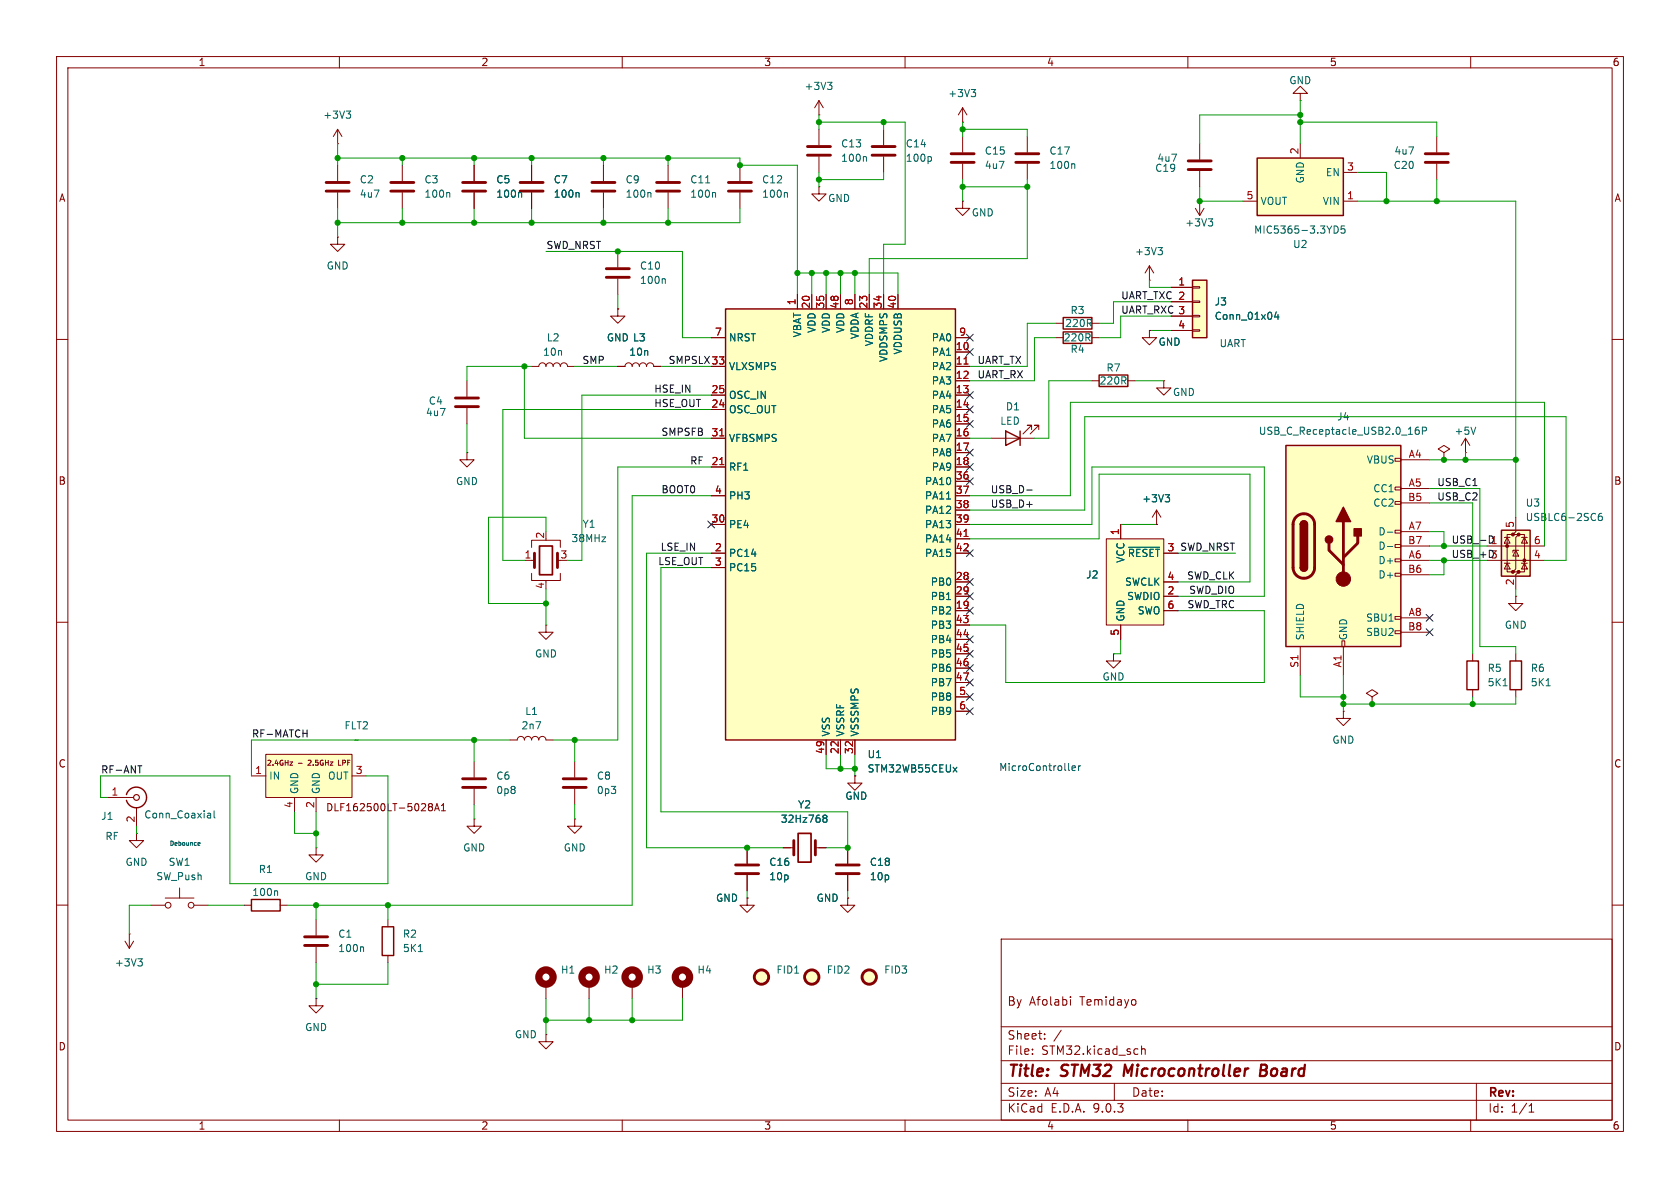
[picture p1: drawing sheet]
<svg xmlns="http://www.w3.org/2000/svg" width="297mm" height="210mm" viewBox="0 0 297 210" stroke-linecap="round" stroke-linejoin="round" font-family="sans-serif">
<g fill="none" stroke="#840000" stroke-width=".18">
<path d="M10 10h277v190h-277zM12 12h273v186h-273zM60 10v2M110 10v2M160 10v2M170.2 19.1l-.8 1.2M170.2 19.1l.7 1.2M170.2 19.1v2.5M210 10v2M260 10v2M170.2 21.6h.1M203.2 49.5h.1"/>
<path d="M203.2 47l-.8 1.3M203.2 47l.8 1.3M203.2 47v2.5M10 60h2M285 60h2M10 110h2M196.8 115.6v1.2h1.3l-1.3 1.3-1.2-1.3h1.2M196.8 115.6h.1M285 110h2M19 141h4.6M24.1 142.7v3.4M29.2 158.8h5.1"/>
<path d="M31.7 157v1.8M101.6 144.8v1.3h1.3l-1.3 1.2-1.3-1.2h1.3M101.6 144.8h.1M10 160h2M26.7 160h2.5M34.3 160h2.5M96.5 174v2.5M104.1 174v2.5M177 166h108v32h-108zM189.2 176.2v.1M189.2 176.7v1M200.7 176.8v.8"/>
<path d="M285 160h2M60 198v2M110 198v2M160 198v2M177 194.5h108M177 191.5h108M177 187.5h108M177 181.5h108M182.5 186.3v.1M182.5 185.5v.1M184.7 183.6v.1M184.7 182.8v.1"/>
<path d="M187.6 182.1l-1.3 2M197 191.5v3M201.8 184.9v1.5M201.8 185.5l.2-.1 .4 .1 .1 .9M210 198v2M260 198v2M261 191.5v6.5M270.3 196.6h.9M270.3 195.5l.4-.4v1.5"/>
<circle cx="29.7" cy="160" r=".51"/>
<circle cx="33.8" cy="160" r=".51"/>
</g>
<path d="M198.9 188.2l-.3 2M222.9 189.2h.6M223.5 189.2l.3 .1M223.6 188.2h-.6l-.3 2 1-.1M223.7 189.1l-.2 .1" fill="none" stroke="#840000" stroke-width=".4"/>
<path d="M171.7 15.8h.8l-.4 .5M172.2 16.3l.3 .2v.3l-.3 .3M204.7 43.8h.8l-.4 .4M205.3 44.2l.2 .3v.3l-.2 .2M36.8 143.8h.3l.1 .1v.7M37.2 144.5l-.4 .1M37.2 144.1h-.4M37.8 143.3v1.1l.2 .2" fill="none" stroke="#006464" stroke-width=".18"/>
<g fill="none" stroke="#840000" stroke-width="1.3">
<circle cx="96.5" cy="172.7" r="1.27"/>
<circle cx="104.1" cy="172.7" r="1.27"/>
</g>
<g fill="#ffffc2" stroke="#ffffc2" stroke-width=".18">
<circle cx="143.5" cy="172.7" r="1.27"/>
<circle cx="153.7" cy="172.7" r="1.27"/>
</g>
<g fill="none" stroke="#840000" stroke-width=".51">
<circle cx="143.5" cy="172.7" r="1.27"/>
<circle cx="153.7" cy="172.7" r="1.27"/>
</g>
<path d="M22.4 140.5a1.81 1.81 0 0 1 2.7-1 1.81 1.81 0 0 1 0 2.9 1.81 1.81 0 0 1-2.7-.9" fill="none" stroke="#840000" stroke-width=".25"/>
<circle cx="24.1" cy="141" r=".51" fill="none" stroke="#840000" stroke-width=".2"/>
<path d="M195.6 95.3h10.1v15.2h-10.1z" fill="#ffffc2"/>
<g fill="none" stroke="#840000" stroke-width=".18">
<path d="M170.2 35.6v1.2h1.2l-1.2 1.3-1.3-1.3h1.3M170.2 35.6h.1M170.2 24.1v2.8M170.2 29v2.8M181.6 24.1v2.8M181.6 29v2.8M195.6 95.3h10.1v15.2h-10.1zM198.1 92.7v2.6M204.5 92.7h.1M204.5 90.2l-.8 1.2M204.5 90.2l.7 1.2M204.5 90.2v2.5"/>
<path d="M205.7 97.8h2.6M198.1 110.5v2.5M205.7 102.9h2.6M205.7 105.4h2.6M205.7 108h2.6M149.9 158.8v1.2h1.2l-1.2 1.3-1.3-1.3h1.3M149.9 158.8h.1M55.9 162.6v2.8M55.9 167.4v2.8M68.6 162.6v1.2M68.6 168.9v1.3M96.5 182.9v1.3h1.3l-1.3 1.2-1.3-1.2h1.3"/>
<path d="M96.5 182.9h.1"/>
</g>
<path d="M189.8 28.9l.2 .2v.7M199.5 96.7h5.5M206 87.4h.8l-.5 .5M206.5 87.9l.3 .3v.3l-.3 .2M64.1 167.4l.2 .2v.6M74 168.2h.7" fill="none" stroke="#006464" stroke-width=".18"/>
<path d="M67.6 163.8h2v5.1h-2z" fill="none" stroke="#840000" stroke-width=".25"/>
<g fill="none" stroke="#840000" stroke-width=".51">
<path d="M168.1 27.2h4.1M168.1 28.7h4.1M179.6 27.2h4M179.6 28.7h4M53.8 165.6h4.1M53.8 167.1h4.1"/>
<circle cx="134.6" cy="172.7" r="1.27"/>
</g>
<circle cx="134.6" cy="172.7" r="1.27" fill="#ffffc2" stroke="#ffffc2" stroke-width=".18"/>
<path d="M47 133.4h15.2v7.6h-15.2z" fill="#ffffc2"/>
<g fill="none" stroke="#840000" stroke-width=".18">
<path d="M144.8 17.8l-.8 1.3M144.8 17.8l.7 1.3M144.8 17.8v2.5M59.7 25.4h.1M59.7 22.9v2.5M59.7 29.2v2.8M59.7 34v2.8M59.7 22.9l-.8 1.2M59.7 22.9l.8 1.2M71.1 29.2v2.8M71.1 34v2.8M83.8 29.2v2.8"/>
<path d="M83.8 34v2.8M94 29.2v2.8M94 34v2.8M106.7 29.2v2.8M106.7 34v2.8M118.1 29.2v2.8M118.1 34v2.8M130.8 29.2v2.8M130.8 34v2.8M144.8 20.3h.1M144.8 33v1.3h1.2l-1.2 1.3-1.3-1.3h1.3M144.8 33h.1"/>
<path d="M144.8 22.9v2.8M144.8 27.7v2.8M156.2 22.9v2.8M156.2 27.7v2.8M59.7 41.9v1.3h1.3l-1.3 1.3-1.3-1.3h1.3M59.7 41.9h.1M109.2 54.6v1.3h1.3l-1.3 1.3-1.3-1.3h1.3M109.2 54.6h.1M109.2 44.5v2.7M109.2 49.3v2.8M186.7 59.7h1.3M186.7 57.2h1.3"/>
<path d="M193 59.7h1.3M193 57.2h1.3M82.5 67.3v2.8M82.5 72.1v2.8M94 64.8h1.2a.64 .64 0 0 1 .7-.7 .64 .64 0 0 1 .6 .7 .64 .64 0 0 1 .7-.7 .64 .64 0 0 1 .6 .7 .64 .64 0 0 1 .6-.7 .64 .64 0 0 1 .7 .7 .64 .64 0 0 1 .6-.7 .64 .64 0 0 1 .6 .7h1.3M109.2 64.8h1.3a.64 .64 0 0 1 .6-.7 .64 .64 0 0 1 .7 .7 .64 .64 0 0 1 .6-.7 .64 .64 0 0 1 .6 .7 .64 .64 0 0 1 .7-.7 .64 .64 0 0 1 .6 .7 .64 .64 0 0 1 .6-.7 .64 .64 0 0 1 .7 .7h1.2M175.3 77.5h7.6M182.4 75.9v-.7h-.8h.8l-1.6 1.5M183.6 75.9v-.7h-.7h.7l-1.5 1.5M259.1 77.5l-.8 1.2M259.1 77.5l.7 1.2M259.1 77.5v2.5"/>
<path d="M82.5 80v1.3h1.3l-1.3 1.3-1.2-1.3h1.2M82.5 80h.1M92.7 99.1h1.8M94 96.8v-1.3h5.1v1.3M259.1 80h.1M94 101.3v1.3h5.1v-1.3M96.5 110.5v1.3h1.3l-1.3 1.2-1.3-1.2h1.3M96.5 110.5h.1M96.5 102.6v.3M260.3 115.6v1.2M268 105.4v1.3h1.2l-1.2 1.3-1.3-1.3h1.3M268 105.4h.1"/>
<path d="M268 115.6v1.2M44.4 137.2h2.6M47 133.4h15.2v7.6h-15.2zM51.3 134.7h.4l-.4 .6h.4M52.7 134.9h.7M62.2 137.2h2.6M83.8 134.6v2.8M83.8 139.4v2.8M90.2 130.8h1.2a.64 .64 0 0 1 .7-.6 .64 .64 0 0 1 .6 .6 .64 .64 0 0 1 .6-.6 .64 .64 0 0 1 .7 .6 .64 .64 0 0 1 .6-.6 .64 .64 0 0 1 .6 .6 .64 .64 0 0 1 .7-.6 .64 .64 0 0 1 .6 .6h1.3M101.6 134.6v2.8M101.6 139.4v2.8M237.5 125.7v1.3h1.3l-1.3 1.3-1.3-1.3h1.3"/>
<path d="M237.5 125.7h.1M242.6 123.2l1-.6-1-.7-1 .7 1 .6v1.3M242.6 124.5h.1M260.3 121.9v1.3M268 121.9v1.3M24.1 147.3v1.3h1.3l-1.3 1.3-1.2-1.3h1.2M24.1 147.3h.1M52.1 141v2.5M55.9 149.9v1.2h1.2l-1.2 1.3-1.3-1.3h1.3M55.9 149.9h.1M55.9 141v2.5M76 142.6l-.3-.2 .3-.3h.2l.3 .2-.3 .3"/>
<path d="M76 142.6l-.3 .2 .1 .4 .2 .1h.3l.2-.2v-.3l-.3-.2M76 142.6h.2M76.8 143.3l.4-1.2 .5 1.2M76.9 143h.6M78 143.3h.8M78 142.4l.4-.3v1.2M83.8 144.8v1.3h1.3l-1.3 1.2-1.3-1.2h1.3M83.8 144.8h.1M132.1 158.8v1.2h1.2l-1.2 1.3-1.3-1.3h1.3M132.1 158.8h.1M132.1 149.9v2.8M132.1 154.7v2.8"/>
<path d="M138.4 149.9h1.9M144.1 149.9h1.9M149.9 149.9v2.8M149.9 154.7v2.8M22.1 166.4l.8 1.2M22.9 165.1h.1M22.9 165.1v2.5M23.6 166.4l-.7 1.2M43.2 160h1.2M49.5 160h1.3M55.9 176.5v1.3h1.2l-1.2 1.3-1.3-1.3h1.3M55.9 176.5h.1"/>
<path d="M111.8 174v2.5M120.6 174v2.5"/>
</g>
<g fill="none" stroke="#006464" stroke-width=".18">
<path d="M61.2 19.6h.8l-.4 .5M146.3 14.5h.8l-.4 .5M146.8 15l.3 .3v.3l-.3 .2M61.7 20.1l.3 .3v.3l-.3 .2M79.3 34l.2 .2v.7M92 34l.2 .2v.7M102.2 34l.2 .2v.7M114.9 34l.2 .2v.7M124.8 32.3h.7M126.3 34l.2 .2v.7M139 34l.2 .2v.7M153 27.7l.2 .2v.6"/>
<path d="M164.4 27.7l.3 .2v.4l-.3 .2M117.4 49.3l.2 .1v.7M260.9 75.5l-.4 1.3M265.7 121.2h.7M273.3 121.2h.8M48.9 157.5l.2 .1v.7M145.5 144.5l.2 .1M145.5 144.2l.2-.1 .4 .1 .1 .2-.2 .2M145.7 144.6h.3M145.7 144.6l-.2 .2M146 144.6l.2 .3-.1 .3-.1 .2-.5-.2M24.4 169.5h.8l-.5 .5"/>
<path d="M24.9 170l.3 .2v.3l-.3 .3"/>
</g>
<g fill="none" stroke="#840000" stroke-width=".51">
<path d="M57.7 32.3h4M57.7 33.8h4M69.1 32.3h4.1M69.1 33.8h4.1M81.8 32.3h4.1M81.8 33.8h4.1M91.9 32.3h4.1M91.9 33.8h4.1M104.6 32.3h4.1M104.6 33.8h4.1M116.1 32.3h4M116.1 33.8h4"/>
<path d="M128.8 32.3h4M128.8 33.8h4M142.7 25.9h4.1M142.7 27.4h4.1M154.2 25.9h4M154.2 27.4h4M107.2 47.5h4.1M107.2 49h4.1M80.5 70.4h4.1M80.5 71.9h4.1M94.5 97.8v2.5M98.6 97.8v2.5"/>
<path d="M81.8 137.7h4.1M81.8 139.2h4.1M99.6 137.7h4M99.6 139.2h4M130 152.9h4.1M130 154.4h4.1M140.3 148.6v2.5M144.1 148.6v2.5M147.8 152.9h4.1M147.8 154.4h4.1"/>
</g>
<path d="M188 58.7h5v2h-5zM188 56.1h5v2.1h-5zM177.8 76.2l2.5 1.3-2.5 1.2zM180.3 76.2v2.5M259.3 116.8h2.1v5.1h-2.1zM267 116.8h2v5.1h-2zM44.4 159h5.1v2h-5.1z" fill="none" stroke="#840000" stroke-width=".25"/>
<g fill="none" stroke="#840000" stroke-width="1.3">
<circle cx="111.8" cy="172.7" r="1.27"/>
<circle cx="120.6" cy="172.7" r="1.27"/>
</g>
<path d="M95.4 96.5h2.3v5.1h-2.3zM141.1 147.3h2.3v5.1h-2.3z" fill="none" stroke="#840000" stroke-width=".3"/>
<path d="M227.3 78.7h20.3v35.6h-20.3z" fill="#ffffc2"/>
<g fill="none" stroke="#840000" stroke-width=".18">
<path d="M246.6 81h1v.5h-1zM246.6 86.1h1v.5h-1zM246.6 88.6h1v.6h-1zM246.6 93.7h1v.5h-1zM246.6 96.3h1v.5h-1zM246.6 98.8h1v.5h-1zM247.6 81.3h5.1M247.6 86.4h5.1M247.6 88.9h5.1M247.6 94h5.1M247.6 96.5h5.1M247.6 99.1h5.1"/>
<path d="M255.3 80l1-.6-1-.7-1 .7 1 .6v1.3M255.3 81.3h.1M229.9 114.3v5.1M237.2 113.3h.5v1h-.5zM237.5 114.3v5.1M246.6 101.3h1v.6h-1zM246.6 109h1v.5h-1zM246.6 111.5h1v.5h-1zM247.6 101.6h5.1M247.6 109.2h5.1M247.6 111.8h5.1"/>
</g>
<path d="M227.3 78.7h20.3v35.6h-20.3zM229.9 92.7a.64 .64 0 0 1 .6-.6 .64 .64 0 0 1 .6 .6M229.9 100.3a.64 .64 0 0 0 .6 .7 .64 .64 0 0 0 .6-.7" fill="none" stroke="#840000" stroke-width=".25"/>
<path d="M229.2 91.4a1.9 1.9 0 0 1 2-.4 1.9 1.9 0 0 1 1.2 1.7v7.6a1.91 1.91 0 0 1-1.9 1.9 1.91 1.91 0 0 1-1.9-1.9v-7.7l.2-.7zM234.9 96v1.3l2.6 2.5M237.5 92.2v10.2M240 94.7v1.3l-2.5 2.6" fill="none" stroke="#840000" stroke-width=".51"/>
<g fill="#840000" stroke="#840000" stroke-width=".25">
<path d="M229.9 92.7h1.2v7.6h-1.2z"/>
<path d="M230.1 92.3a.64 .64 0 0 1 .6-.2 .64 .64 0 0 1 .4 .6h-1.2z"/>
<path d="M229.9 100.3h1.2a.64 .64 0 0 1-.6 .7 .64 .64 0 0 1-.6-.7z"/>
<path d="M237.5 89.7l1.3 2.5h-2.6z"/>
<path d="M239.4 93.5h1.3v1.2h-1.3z"/>
<circle cx="234.9" cy="95.4" r=".63"/>
</g>
<circle cx="237.5" cy="102.4" r="1.27" fill="#840000" stroke="#840000" stroke-width=".18"/>
<path d="M250.8 75.5l-.4 .1a.86 .86 0 0 0 0 1.2l.5-.1v-.5l-.2-.2h-.3l-.2 .2M251.5 76.2l.6-.1 .1-.2-.1-.3-.6-.1v1.3M245.3 94.1h.9M245.3 96.6h.9" fill="none" stroke="#006464" stroke-width=".18"/>
<path d="M265.4 93.7h5.1v8.2h-5.1z" fill="#ffffc2"/>
<g fill="#840000" stroke="#840000" stroke-width=".18">
<circle cx="266.4" cy="96.5" r=".25"/>
<circle cx="267.5" cy="94.5" r=".25"/>
<circle cx="267.5" cy="101.1" r=".25"/>
<circle cx="268.5" cy="94.5" r=".25"/>
<circle cx="268.5" cy="101.1" r=".25"/>
<circle cx="269.5" cy="99.1" r=".25"/>
</g>
<g fill="none" stroke="#840000" stroke-width=".18">
<path d="M262.9 96.5h10.1M262.9 99.1h10.1M265.9 99.6h1.1M265.9 95h1.1M266.4 95l.6 1h-1.1zM266.4 99.6l.6 1h-1.1zM267.5 94.5h-1.1v6.6h1.1M268 91.4v2.6l-.5 .5h1l-.5 .5v5.6l-.5 .5h1l-.5 .5v2.5M268 97.3l.5 1h-1zM268.5 97.3h-1v.4M268.5 94.5h1v6.6h-1M269 99.6h1"/>
<path d="M269 95h1M269.5 95l.5 1h-1zM269.5 99.6l.5 1h-1z"/>
</g>
<path d="M265.4 93.7h5.1v8.2h-5.1z" fill="none" stroke="#840000" stroke-width=".25"/>
<path d="M283.2 90.7l-.4 .1a.86 .86 0 0 0 0 1.2l.4-.1 .1-.4-.3-.3h-.2l-.2 .3" fill="none" stroke="#006464" stroke-width=".18"/>
<path d="M128.3 54.6h40.6v76.2h-40.6z" fill="#ffffc2"/>
<path d="M128.3 54.6h40.6v76.2h-40.6z" fill="none" stroke="#840000" stroke-width=".25"/>
<g fill="none" stroke="#840000" stroke-width=".18">
<path d="M254 24.1v2.8M254 29v2.8M125.7 59.7h2.6M141 52.1v2.5M143.5 52.1v2.5M146 52.1v2.5M148.6 52.1v2.5M151.1 52.1v2.5M153.7 52.1v2.5M156.2 52.1v2.5M158.7 52.1v2.5M168.9 59.7h2.5"/>
<path d="M125.7 64.8h2.6M125.7 69.9h2.6M125.7 72.4h2.6M125.7 77.5h2.6M168.9 64.8h2.5M168.9 69.9h2.5M168.9 72.4h2.5M168.9 77.5h2.5M168.9 62.2h2.5M168.9 67.3h2.5M168.9 74.9h2.5M125.7 82.6h2.6"/>
<path d="M125.7 87.6h2.6M125.7 92.7h2.6M125.7 97.8h2.6M168.9 82.6h2.5M168.9 87.6h2.5M168.9 92.7h2.5M168.9 97.8h2.5M168.9 80h2.5M168.9 85.1h2.5M168.9 90.2h2.5M168.9 95.3h2.5M125.7 100.3h2.6"/>
<path d="M168.9 102.9h2.5M168.9 105.4h2.5M168.9 108h2.5M168.9 110.5h2.5M168.9 113h2.5M168.9 115.6h2.5M168.9 118.1h2.5M146 130.8v2.6M148.6 130.8v2.6M151.1 137.2v1.2h1.3l-1.3 1.3-1.2-1.3h1.2M151.1 137.2h.1M151.1 130.8v2.6"/>
<path d="M168.9 120.7h2.5M168.9 123.2h2.5M168.9 125.7h2.5"/>
</g>
<path d="M127.2 77.1h.8M170.4 64.4h.7M127.2 82.1h.8M170.4 94.8h.7" fill="none" stroke="#a90000" stroke-width=".18"/>
<path d="M167.3 88.2h.8M168.5 135.6l.7 .9M169.2 135.6l-.7 .9" fill="none" stroke="#006464" stroke-width=".18"/>
<path d="M252 28.7h4M252 27.2h4" fill="none" stroke="#840000" stroke-width=".51"/>
<path d="M210.8 49.5h2.6v10.2h-2.6z" fill="#ffffc2"/>
<path d="M210.8 49.5h2.6v10.2h-2.6z" fill="none" stroke="#840000" stroke-width=".25"/>
<g fill="none" stroke="#840000" stroke-width=".18">
<path d="M229.9 16.5h1.2l-1.2-1.3-1.3 1.3h1.3v1.3M229.9 17.8h.1M211.3 36.8l.8 1.3M212.1 35.6h.1M212.1 35.6v2.5M212.9 36.8l-.8 1.3M207 50.8h3.8M207 53.3h3.8M207 55.9h3.8M207 58.4h3.8M210.8 50.7h1.3v.2h-1.3zM210.8 53.2h1.3v.3h-1.3z"/>
<path d="M210.8 55.8h1.3v.2h-1.3zM210.8 58.3h1.3v.2h-1.3z"/>
</g>
<path d="M213.6 38.7h.8l-.4 .5M214.1 39.2l.3 .2v.3l-.3 .2M225.6 55.1l-.3 .9h.8M225.9 55.6v.9" fill="none" stroke="#006464" stroke-width=".18"/>
<path d="M222.2 27.9h15.3v10.2h-15.3z" fill="#ffffc2"/>
<path d="M222.2 27.9h15.3v10.2h-15.3zM194.3 66.3h5.1v2h-5.1z" fill="none" stroke="#840000" stroke-width=".25"/>
<g fill="none" stroke="#840000" stroke-width=".18">
<path d="M83.8 29.2v2.8M83.8 34v2.8M94 29.2v2.8M94 34v2.8M212.1 25.4v2.8M212.1 30.2v2.8M219.7 35.6h2.5M229.9 25.4v2.5M237.5 35.6h2.5M237.5 30.5h2.5M109.2 54.6h.1M125.7 59.7h2.6"/>
<path d="M141 52.1v2.5M143.5 52.1v2.5M146 52.1v2.5M148.6 52.1v2.5M151.1 52.1v2.5M153.7 52.1v2.5M156.2 52.1v2.5M158.7 52.1v2.5M168.9 59.7h2.5M203.2 58.4v1.3h1.3l-1.3 1.3-1.3-1.3h1.3M203.2 58.4h.1M207 50.8h3.8"/>
<path d="M207 53.3h3.8M207 55.9h3.8M207 58.4h3.8M109.2 64.8h1.3M115.6 64.8h1.2M125.7 64.8h2.6M125.7 69.9h2.6M125.7 72.4h2.6M125.7 77.5h2.6M168.9 67.3h2.5M168.9 64.8h2.5M168.9 69.9h2.5"/>
<path d="M168.9 72.4h2.5M168.9 77.5h2.5M168.9 62.2h2.5M168.9 74.9h2.5M193 67.3h1.3M199.4 67.3h1.3M205.7 67.3v1.3h1.3l-1.3 1.3-1.2-1.3h1.2M205.7 67.3h.1M125.7 82.6h2.6M125.7 87.6h2.6M125.7 92.7h2.6M125.7 97.8h2.6"/>
<path d="M168.9 82.6h2.5M168.9 87.6h2.5M168.9 92.7h2.5M168.9 97.8h2.5M168.9 80h2.5M168.9 85.1h2.5M168.9 90.2h2.5M168.9 95.3h2.5M198.1 92.7v2.6M204.5 92.7h.1M205.7 97.8h2.6M125.7 100.3h2.6"/>
<path d="M168.9 102.9h2.5M168.9 105.4h2.5M168.9 108h2.5M168.9 110.5h2.5M168.9 113h2.5M168.9 115.6h2.5M168.9 118.1h2.5M198.1 110.5v2.5M205.7 102.9h2.6M205.7 105.4h2.6M205.7 108h2.6M146 130.8v2.6"/>
<path d="M148.6 130.8v2.6M151.1 137.2h.1M151.1 130.8v2.6M168.9 120.7h2.5M168.9 123.2h2.5M168.9 125.7h2.5M132.1 158.8h.1M132.1 149.9v2.8M132.1 154.7v2.8M138.4 149.9h1.3M144.8 149.9h1.2M149.9 158.8h.1"/>
<path d="M149.9 149.9v2.8M149.9 154.7v2.8"/>
</g>
<g fill="none" stroke="#006464" stroke-width=".18">
<path d="M92 34l.2 .2v.7M102.2 34l.2 .2v.7M235.9 39.9a.64 .64 0 0 1 .7 .7 .64 .64 0 0 1-.7 .6zM237.7 39.9h-.6v.7l.1-.2 .5 .1 .1 .2-.1 .4-.1 .1-.5-.1M225.6 55.1l-.3 .9h.8M225.9 55.6v.9M167.3 88.2h.8M199.5 96.7h5.5M206 87.4h.8l-.5 .5M206.5 87.9l.3 .3v.3l-.3 .2M168.5 135.6l.7 .9M169.2 135.6l-.7 .9"/>
<path d="M145.5 144.5l.2 .1M145.5 144.2l.2-.1 .4 .1 .1 .2-.2 .2M145.7 144.6h.3M145.7 144.6l-.2 .2M146 144.6l.2 .3-.1 .3-.1 .2-.5-.2"/>
</g>
<path d="M210.1 30h4M210.1 28.4h4" fill="none" stroke="#840000" stroke-width=".51"/>
<path d="M181.5 86.6h1M24.4 135.4h.7M53.6 129.6h.7M54.3 129v1.3" fill="none" stroke="#0f0f0f" stroke-width=".18"/>
<g fill="none" stroke="#009600" stroke-width=".18">
<path d="M229.9 17.8v7.6M59.7 27.9h71.1v1.3h10.2v22.9M59.7 25.4v3.8M59.7 36.8v5.1M71.1 27.9v1.3M71.1 36.8v2.6M83.8 27.9v1.3M83.8 36.8v2.6M94 27.9v1.3M94 36.8v2.6M106.7 27.9v1.3M106.7 36.8v2.6"/>
<path d="M118.1 27.9v1.3M118.1 36.8v2.6M130.8 36.8v2.6h-71.1M144.8 21.6h15.2v21.6h-3.8v8.9M144.8 20.3v2.6M144.8 30.5v2.5M156.2 21.6v1.3M156.2 30.5v1.3h-11.4M170.2 21.6v2.5M170.2 31.8v3.8M170.2 33h11.4M170.2 22.9h11.4v1.2"/>
<path d="M181.6 31.8v13.9h-27.9v6.4M212.1 33v2.6h7.6M229.9 21.6h24.1v2.5M229.9 20.3h-17.8v5.1M240 35.6h28v55.8M240 30.5h5.1v5.1M254 31.8v3.8M96.5 44.5h24.1v15.2h5.1M109.2 52.1v2.5M141 48.3h17.7v3.8M143.5 48.3v3.8M146 48.3v3.8"/>
<path d="M148.6 48.3v3.8M151.1 48.3v3.8M186.7 57.2h-5.1v7.6h-10.2M186.7 59.7h-3.8v7.6h-11.5M203.2 49.5v1.3h3.8M203.2 58.4h3.8M207 55.9h-8.9v3.8h-3.8M207 53.3h-10.2v3.9h-2.5M82.5 74.9v5.1M92.7 64.8v12.7h33M94 64.8h-11.5v2.5M101.6 64.8h7.6"/>
<path d="M116.8 64.8h8.9M125.7 72.4h-36.8v26.7h3.8M125.7 69.9h-22.8v29.2h-2.6M171.4 77.5h3.9M193 67.3h-7.6v10.2h-2.5M200.7 67.3h5M96.5 94v-2.6h-10.1v15.3h10.1M125.7 87.6h-13.9v72.4h-61M125.7 97.8h-11.4v52.1h24.1M125.7 82.6h-16.5v48.2h-11.4M171.4 87.6h17.8v-16.5h83.8v25.4M171.4 92.7h21.6v-10.1h30.5v22.8h-15.2"/>
<path d="M171.4 90.2h20.4v-16.5h85.1v25.4h-3.9M171.4 95.3h22.9v-11.5h26.7v19.1h-12.7M198.1 92.7h6.4M208.3 97.8h10.1M252.7 88.9h7.6v26.7M252.7 81.3h15.3M252.7 94h2.6v2.5M252.7 96.5h10.2M252.7 86.4h8.9v27.9h6.4v1.3M252.7 99.1h10.2M255.3 99.1v2.5h-2.6M259.1 80v1.3"/>
<path d="M96.5 104.1v6.4M125.7 100.3h-8.9v43.2h33.1v6.4h-3.9M198.1 113v2.6h-1.3M208.3 108h15.2v12.7h-45.7v-10.2h-6.4M229.9 119.4v3.8h7.6M237.5 119.4v6.3M268 104.1v1.3M64.8 137.2h3.8v19h-28v-19h-22.8v3.8h1.2M83.8 130.8v3.8M90.2 130.8h-45.8v6.4M101.6 130.8v3.8M146 133.4v2.5h5.1"/>
<path d="M148.6 133.4v2.5M151.1 133.4v3.8M260.3 123.2v1.3M268 123.2v1.3h-30.5M24.1 146.1v1.2M52.1 143.5v3.8h3.8M55.9 143.5v6.4M83.8 142.2v2.6M101.6 142.2v2.6M132.1 157.5v1.3M149.9 157.5v1.3M26.7 160h-3.8v5.1"/>
<path d="M36.8 160h6.4M55.9 160v2.6M55.9 170.2v6.3M68.6 170.2v3.8h-12.7M68.6 160v2.6M96.5 176.5v6.4M104.1 176.5v3.8M111.8 176.5v3.8M120.6 176.5v3.8h-24.1"/>
</g>
<g fill="none" stroke="#000084" stroke-width=".18">
<path d="M170.8 59.1l1.3 1.2M172.1 59.1l-1.3 1.2M170.8 61.6l1.3 1.2M170.8 79.4l1.3 1.2M170.8 74.3l1.3 1.2M170.8 71.8l1.3 1.2M170.8 69.2l1.3 1.3M172.1 61.6l-1.3 1.2M172.1 79.4l-1.3 1.2M172.1 74.3l-1.3 1.2M172.1 71.8l-1.3 1.2M172.1 69.2l-1.3 1.3"/>
<path d="M125.1 92.1l1.2 1.2M126.3 92.1l-1.2 1.2M170.8 81.9l1.3 1.3M170.8 84.5l1.3 1.2M170.8 97.2l1.3 1.2M172.1 81.9l-1.3 1.3M172.1 84.5l-1.3 1.2M172.1 97.2l-1.3 1.2M170.8 115l1.3 1.2M170.8 117.5l1.3 1.2M170.8 112.4l1.3 1.2M170.8 104.8l1.3 1.2"/>
<path d="M170.8 107.3l1.3 1.3M170.8 102.3l1.3 1.2M172.1 115l-1.3 1.2M172.1 117.5l-1.3 1.2M172.1 112.4l-1.3 1.2M172.1 104.8l-1.3 1.2M172.1 107.3l-1.3 1.3M172.1 102.3l-1.3 1.2M252.1 108.6l1.2 1.2M252.1 111.2l1.2 1.2M253.3 108.6l-1.2 1.2M253.3 111.2l-1.2 1.2"/>
<path d="M170.8 122.6l1.3 1.2M170.8 120l1.3 1.3M170.8 125.1l1.3 1.2M172.1 122.6l-1.3 1.2M172.1 120l-1.3 1.3M172.1 125.1l-1.3 1.2"/>
</g>
<path d="M189.5 135.8l.6-.1v-.3h-.4l-.2 .2 .1 .6h.5M190.7 135.4v.8M191 135.4l-.3 .2M35 149.4h.3M35 149l.3-.1 .1 .2-.4 .1" fill="none" stroke="#0000c2" stroke-width=".18"/>
<path d="M127.2 77.1h.8M170.4 64.4h.7M127.2 82.1h.8M170.4 94.8h.7" fill="none" stroke="#a90000" stroke-width=".18"/>
<g fill="#009600" stroke="#009600" stroke-width=".18">
<circle cx="55.9" cy="160" r=".46"/>
<circle cx="55.9" cy="147.3" r=".46"/>
<circle cx="71.1" cy="27.9" r=".46"/>
<circle cx="83.8" cy="27.9" r=".46"/>
<circle cx="94" cy="27.9" r=".46"/>
<circle cx="59.7" cy="39.4" r=".46"/>
<circle cx="71.1" cy="39.4" r=".46"/>
<circle cx="59.7" cy="27.9" r=".46"/>
<circle cx="92.7" cy="64.8" r=".46"/>
<circle cx="111.8" cy="180.3" r=".46"/>
<circle cx="132.1" cy="149.9" r=".46"/>
<circle cx="149.9" cy="149.9" r=".46"/>
<circle cx="96.5" cy="106.7" r=".46"/>
<circle cx="104.1" cy="180.3" r=".46"/>
<circle cx="96.5" cy="180.3" r=".46"/>
<circle cx="83.8" cy="130.8" r=".46"/>
<circle cx="101.6" cy="130.8" r=".46"/>
<circle cx="55.9" cy="174" r=".46"/>
<circle cx="68.6" cy="160" r=".46"/>
<circle cx="94" cy="39.4" r=".46"/>
<circle cx="83.8" cy="39.4" r=".46"/>
<circle cx="109.2" cy="44.5" r=".46"/>
<circle cx="106.7" cy="39.4" r=".46"/>
<circle cx="106.7" cy="27.9" r=".46"/>
<circle cx="118.1" cy="27.9" r=".46"/>
<circle cx="118.1" cy="39.4" r=".46"/>
<circle cx="170.2" cy="33" r=".46"/>
<circle cx="130.8" cy="29.2" r=".46"/>
<circle cx="148.6" cy="48.3" r=".46"/>
<circle cx="146" cy="48.3" r=".46"/>
<circle cx="144.8" cy="31.8" r=".46"/>
<circle cx="141" cy="48.3" r=".46"/>
<circle cx="143.5" cy="48.3" r=".46"/>
<circle cx="156.2" cy="21.6" r=".46"/>
<circle cx="170.2" cy="22.9" r=".46"/>
<circle cx="144.8" cy="21.6" r=".46"/>
<circle cx="260.3" cy="124.5" r=".46"/>
<circle cx="259.1" cy="81.3" r=".46"/>
<circle cx="255.3" cy="99.1" r=".46"/>
<circle cx="255.3" cy="96.5" r=".46"/>
<circle cx="268" cy="81.3" r=".46"/>
<circle cx="151.1" cy="135.9" r=".46"/>
<circle cx="148.6" cy="135.9" r=".46"/>
<circle cx="212.1" cy="35.6" r=".46"/>
<circle cx="245.1" cy="35.6" r=".46"/>
<circle cx="254" cy="35.6" r=".46"/>
<circle cx="229.9" cy="20.3" r=".46"/>
<circle cx="229.9" cy="21.6" r=".46"/>
<circle cx="237.5" cy="123.2" r=".46"/>
<circle cx="242.6" cy="124.5" r=".46"/>
<circle cx="237.5" cy="124.5" r=".46"/>
<circle cx="255.3" cy="81.3" r=".46"/>
<circle cx="181.6" cy="33" r=".46"/>
<circle cx="151.1" cy="48.3" r=".46"/>
</g>
<g font-size="2.8" fill="#840000">
<text x="178" y="190.9">Title:</text>
<text x="187.7" y="190.9">STM32</text>
<text x="199.5" y="190.9">Microcontroller</text>
<text x="224.4" y="190.9">Board</text>
</g>
<g font-size="2.1" fill="#840000">
<text x="178" y="178">By</text>
<text x="181.9" y="178">Afolabi</text>
<text x="191" y="178">Temidayo</text>
<text x="178" y="184">Sheet:</text>
<text x="178" y="186.7">File:</text>
<text x="184.1" y="186.7">STM32.kicad_sch</text>
<text x="178" y="196.9">KiCad</text>
<text x="178" y="194.1">Size:</text>
<text x="184.7" y="194.1">A4</text>
<text x="185.7" y="196.9">E.D.A.</text>
<text x="193.3" y="196.9">9.0.3</text>
<text x="200" y="194.1">Date:</text>
<text x="263" y="194.3">Rev:</text>
<text x="263" y="196.9">Id:</text>
<text x="267.1" y="196.9">1/1</text>
</g>
<g font-size="1.8" fill="#840000">
<text x="35" y="11.9">1</text>
<text x="85" y="11.9">2</text>
<text x="135" y="11.9">3</text>
<text x="185" y="11.9">4</text>
<text x="235" y="11.9">5</text>
<text x="285" y="11.9">6</text>
<text x="10.3" y="35.9">A</text>
<text x="285.3" y="35.9">A</text>
<text x="10.3" y="85.9">B</text>
<text x="285.3" y="85.9">B</text>
<text x="10.3" y="135.9">C</text>
<text x="285.3" y="135.9">C</text>
<text x="57" y="143.6">DLF162500LT-5028A1</text>
<text x="10.3" y="185.9">D</text>
<text x="285.3" y="185.9">D</text>
<text x="35" y="199.9">1</text>
<text x="85" y="199.9">2</text>
<text x="135" y="199.9">3</text>
<text x="185" y="199.9">4</text>
<text x="235" y="199.9">5</text>
<text x="285" y="199.9">6</text>
</g>
<g font-size="1.8" fill="#006464">
<text x="142.1" y="16.1">+3V3</text>
<text x="167.5" y="17.4">+3V3</text>
<text x="227.8" y="15.1">GND</text>
<text x="57" y="21.2">+3V3</text>
<text x="148.6" y="28.8">100n</text>
<text x="148.6" y="26.3">C13</text>
<text x="160" y="28.8">100p</text>
<text x="160" y="26.3">C14</text>
<text x="174" y="27.5">C15</text>
<text x="185.4" y="27.5">C17</text>
<text x="204.5" y="28.8">4u7</text>
<text x="246.4" y="27.5">4u7</text>
<text x="63.5" y="32.6">C2</text>
<text x="63.5" y="35.2">4u7</text>
<text x="74.9" y="32.6">C3</text>
<text x="74.9" y="35.2">100n</text>
<text x="87.6" y="32.6">C5</text>
<text x="87.6" y="35.2">100n</text>
<text x="97.8" y="32.6">C7</text>
<text x="97.8" y="35.2">100n</text>
<text x="110.5" y="32.6">C9</text>
<text x="110.5" y="35.2">100n</text>
<text x="121.9" y="35.2">100n</text>
<text x="121.9" y="32.6">C11</text>
<text x="134.6" y="35.2">100n</text>
<text x="134.6" y="32.6">C12</text>
<text x="146.3" y="35.9">GND</text>
<text x="174" y="30.1">4u7</text>
<text x="185.4" y="30.1">100n</text>
<text x="204.1" y="30.6">C19</text>
<text x="230.7" y="32.5" transform="rotate(-90 230.7 32.5)">GND</text>
<text x="234.3" y="31.3">EN</text>
<text x="246.3" y="30.1">C20</text>
<text x="171.7" y="38.5">GND</text>
<text x="209.4" y="40.2">+3V3</text>
<text x="221.6" y="41.5">MIC5365-3.3YD5</text>
<text x="222.8" y="36.4">VOUT</text>
<text x="233.8" y="36.4">VIN</text>
<text x="57.7" y="47.9">GND</text>
<text x="113" y="47.9">C10</text>
<text x="200.6" y="45.3">+3V3</text>
<text x="228.5" y="44">U2</text>
<text x="113" y="50.4">100n</text>
<text x="141.8" y="59.7" transform="rotate(-90 141.8 59.7)">VBAT</text>
<text x="144.4" y="58.9" transform="rotate(-90 144.4 58.9)">VDD</text>
<text x="146.9" y="58.9" transform="rotate(-90 146.9 58.9)">VDD</text>
<text x="149.5" y="58.9" transform="rotate(-90 149.5 58.9)">VDD</text>
<text x="188.2" y="58">220R</text>
<text x="189.2" y="55.7">R3</text>
<text x="214.6" y="54.2">J3</text>
<text x="214.6" y="56.7">Conn_01x04</text>
<text x="95.9" y="63.1">10n</text>
<text x="96.6" y="60.6">L2</text>
<text x="107.2" y="60.6">GND L3</text>
<text x="111.1" y="63.1">10n</text>
<text x="128.8" y="60.6">NRST</text>
<text x="128.8" y="65.6">VLXSMPS</text>
<text x="152" y="60" transform="rotate(-90 152 60)">VDDA</text>
<text x="154.5" y="61.3" transform="rotate(-90 154.5 61.3)">VDDRF</text>
<text x="157.1" y="64.1" transform="rotate(-90 157.1 64.1)">VDDSMPS</text>
<text x="159.6" y="62.8" transform="rotate(-90 159.6 62.8)">VDDUSB</text>
<text x="164.6" y="60.6">PA0</text>
<text x="164.6" y="63.1">PA1</text>
<text x="164.6" y="65.6">PA2</text>
<text x="187.9" y="60.6">220R</text>
<text x="189.2" y="62.6">R4</text>
<text x="195.5" y="65.9">R7</text>
<text x="204.7" y="61.3">GND</text>
<text x="75.7" y="71.7">C4</text>
<text x="128.8" y="70.7">OSC_IN</text>
<text x="164.6" y="68.2">PA3</text>
<text x="164.6" y="70.7">PA4</text>
<text x="194.3" y="68.2">220R</text>
<text x="207.3" y="70.2">GND</text>
<text x="75.2" y="73.8">4u7</text>
<text x="128.8" y="73.3">OSC_OUT</text>
<text x="164.6" y="73.3">PA5</text>
<text x="164.6" y="75.8">PA6</text>
<text x="176.7" y="75.3">LED</text>
<text x="177.7" y="72.7">D1</text>
<text x="222.5" y="77.1">USB_C_Receptacle_USB2.0_16P</text>
<text x="236.3" y="74.5">J4</text>
<text x="257" y="77.1">+5V</text>
<text x="128.8" y="78.3">VFBSMPS</text>
<text x="128.8" y="83.4">RF1</text>
<text x="164.6" y="78.3">PA7</text>
<text x="164.6" y="80.9">PA8</text>
<text x="164.6" y="83.4">PA9</text>
<text x="241.5" y="82.1">VBUS</text>
<text x="80.5" y="86">GND</text>
<text x="128.8" y="88.5">PH3</text>
<text x="163.4" y="86">PA10</text>
<text x="163.4" y="88.5">PA11</text>
<text x="201.8" y="89">+3V3</text>
<text x="242.7" y="87.2">CC1</text>
<text x="242.7" y="89.8">CC2</text>
<text x="269.6" y="89.8">U3</text>
<text x="102.9" y="93.5">Y1</text>
<text x="128.8" y="93.6">PE4</text>
<text x="163.4" y="91">PA12</text>
<text x="163.4" y="93.6">PA13</text>
<text x="243.6" y="94.8">D-</text>
<text x="269.6" y="92.3">USBLC6-2SC6</text>
<text x="100.9" y="96">38MHz</text>
<text x="128.8" y="98.7">PC14</text>
<text x="128.8" y="101.2">PC15</text>
<text x="163.4" y="96.1">PA14</text>
<text x="163.4" y="98.7">PA15</text>
<text x="199" y="99.6" transform="rotate(-90 199 99.6)">VCC</text>
<text x="199.3" y="98.7">~{RESET}</text>
<text x="243.6" y="97.4">D-</text>
<text x="243.6" y="99.9">D+</text>
<text x="164.4" y="103.7">PB0</text>
<text x="164.4" y="106.3">PB1</text>
<text x="191.9" y="102.5">J2</text>
<text x="198.8" y="103.7">SWCLK</text>
<text x="199.2" y="106.3">SWDIO</text>
<text x="243.6" y="102.5">D+</text>
<text x="164.4" y="108.8">PB2</text>
<text x="164.4" y="111.4">PB3</text>
<text x="164.4" y="113.9">PB4</text>
<text x="199" y="110" transform="rotate(-90 199 110)">GND</text>
<text x="201" y="108.8">SWO</text>
<text x="230.7" y="113.3" transform="rotate(-90 230.7 113.3)">SHIELD</text>
<text x="238.4" y="113.3" transform="rotate(-90 238.4 113.3)">GND</text>
<text x="241.4" y="110.1">SBU1</text>
<text x="241.4" y="112.6">SBU2</text>
<text x="265.9" y="111.4">GND</text>
<text x="94.5" y="116.4">GND</text>
<text x="164.4" y="116.4">PB5</text>
<text x="164.4" y="119">PB6</text>
<text x="262.9" y="119">R5</text>
<text x="270.5" y="119">R6</text>
<text x="164.4" y="121.5">PB7</text>
<text x="164.4" y="124.1">PB8</text>
<text x="194.8" y="120.5">GND</text>
<text x="262.9" y="121.5">5K1</text>
<text x="270.5" y="121.5">5K1</text>
<text x="60.8" y="129.1">FLT2</text>
<text x="62.5" y="131.7">~</text>
<text x="92.1" y="129.1">2n7</text>
<text x="92.8" y="126.6">L1</text>
<text x="146.9" y="130.3" transform="rotate(-90 146.9 130.3)">VSS</text>
<text x="149.5" y="130.3" transform="rotate(-90 149.5 130.3)">VSSRF</text>
<text x="152" y="130.3" transform="rotate(-90 152 130.3)">VSSSMPS</text>
<text x="164.4" y="126.6">PB9</text>
<text x="235.5" y="131.7">GND</text>
<text x="153.3" y="136.8">STM32WB55CEUx</text>
<text x="153.3" y="134.2">U1</text>
<text x="47.5" y="138">IN</text>
<text x="52.9" y="140.5" transform="rotate(-90 52.9 140.5)">GND</text>
<text x="56.7" y="140.5" transform="rotate(-90 56.7 140.5)">GND</text>
<text x="57.9" y="138">OUT</text>
<text x="87.6" y="138">C6</text>
<text x="87.6" y="140.6">0p8</text>
<text x="105.4" y="138">C8</text>
<text x="105.4" y="140.6">0p3</text>
<text x="141" y="143.1">Y2</text>
<text x="149.3" y="141.6">GND</text>
<text x="17.8" y="145.1">J1</text>
<text x="25.4" y="144.9">Conn_Coaxial</text>
<text x="137.9" y="145.6">32Hz768</text>
<text x="22.1" y="153.3">GND</text>
<text x="27.5" y="155.8">SW_Push</text>
<text x="29.7" y="153.3">SW1</text>
<text x="45.6" y="154.5">R1</text>
<text x="53.8" y="155.8">GND</text>
<text x="81.8" y="150.7">GND</text>
<text x="99.6" y="150.7">GND</text>
<text x="135.9" y="153.3">C16</text>
<text x="135.9" y="155.8">10p</text>
<text x="153.7" y="153.3">C18</text>
<text x="153.7" y="155.8">10p</text>
<text x="44.5" y="158.6">100n</text>
<text x="126.5" y="159.6">GND</text>
<text x="144.3" y="159.6">GND</text>
<text x="59.7" y="166">C1</text>
<text x="71.1" y="166">R2</text>
<text x="20.2" y="171">+3V3</text>
<text x="59.7" y="168.5">100n</text>
<text x="71.1" y="168.5">5K1</text>
<text x="99.1" y="172.3">H1</text>
<text x="106.7" y="172.3">H2</text>
<text x="114.3" y="172.3">H3</text>
<text x="123.2" y="172.3">H4</text>
<text x="137.2" y="172.3">FID1</text>
<text x="146.1" y="172.3">FID2</text>
<text x="156.2" y="172.3">FID3</text>
<text x="53.8" y="182.5">GND</text>
<text x="90.9" y="183.7">GND</text>
</g>
<g font-size="1.8" fill="#a90000">
<text x="229.6" y="27.4" transform="rotate(-90 229.6 27.4)">2</text>
<text x="220.3" y="35.3">5</text>
<text x="238.1" y="35.3">1</text>
<text x="238.1" y="30.2">3</text>
<text x="208.2" y="50.5">1</text>
<text x="208.2" y="53.1">2</text>
<text x="126.3" y="59.4">7</text>
<text x="140.7" y="54" transform="rotate(-90 140.7 54)">1</text>
<text x="143.3" y="54.7" transform="rotate(-90 143.3 54.7)">20</text>
<text x="145.8" y="54.7" transform="rotate(-90 145.8 54.7)">35</text>
<text x="148.3" y="54.7" transform="rotate(-90 148.3 54.7)">48</text>
<text x="150.9" y="54" transform="rotate(-90 150.9 54)">8</text>
<text x="153.4" y="54.7" transform="rotate(-90 153.4 54.7)">23</text>
<text x="156" y="54.7" transform="rotate(-90 156 54.7)">34</text>
<text x="158.5" y="54.7" transform="rotate(-90 158.5 54.7)">40</text>
<text x="169.5" y="59.4">9</text>
<text x="208.2" y="58.2">4</text>
<text x="208.2" y="55.6">3</text>
<text x="125.7" y="64.5">33</text>
<text x="168.9" y="62">10</text>
<text x="168.9" y="64.5">11</text>
<text x="125.7" y="69.6">25</text>
<text x="168.9" y="67.1">12</text>
<text x="168.9" y="69.6">13</text>
<text x="125.7" y="72.1">24</text>
<text x="125.7" y="77.2">31</text>
<text x="168.9" y="72.1">14</text>
<text x="168.9" y="74.7">15</text>
<text x="168.9" y="77.2">16</text>
<text x="125.7" y="82.3">21</text>
<text x="168.9" y="79.8">17</text>
<text x="168.9" y="82.3">18</text>
<text x="248.9" y="81">A4</text>
<text x="126.3" y="87.4">4</text>
<text x="168.9" y="84.8">36</text>
<text x="168.9" y="87.4">37</text>
<text x="168.9" y="89.9">38</text>
<text x="248.8" y="88.6">B5</text>
<text x="248.9" y="86.1">A5</text>
<text x="96.3" y="95.3" transform="rotate(-90 96.3 95.3)">2</text>
<text x="125.7" y="92.5">30</text>
<text x="168.9" y="92.5">39</text>
<text x="168.9" y="95">41</text>
<text x="197.9" y="94.7" transform="rotate(-90 197.9 94.7)">1</text>
<text x="248.9" y="93.7">A7</text>
<text x="267.7" y="93.4" transform="rotate(-90 267.7 93.4)">5</text>
<text x="92.6" y="98.8">1</text>
<text x="99" y="98.8">3</text>
<text x="126.3" y="97.5">2</text>
<text x="126.3" y="100.1">3</text>
<text x="168.9" y="97.5">42</text>
<text x="206.3" y="97.5">3</text>
<text x="248.8" y="96.3">B7</text>
<text x="248.8" y="101.3">B6</text>
<text x="248.9" y="98.8">A6</text>
<text x="271.1" y="96.3">6</text>
<text x="271.1" y="98.8">4</text>
<text x="96.3" y="104.2" transform="rotate(-90 96.3 104.2)">4</text>
<text x="168.9" y="102.6">28</text>
<text x="168.9" y="105.2">29</text>
<text x="168.9" y="107.7">19</text>
<text x="206.3" y="102.6">4</text>
<text x="206.3" y="105.2">2</text>
<text x="206.3" y="107.7">6</text>
<text x="267.7" y="103.6" transform="rotate(-90 267.7 103.6)">2</text>
<text x="168.9" y="110.2">43</text>
<text x="168.9" y="112.8">44</text>
<text x="197.9" y="112.5" transform="rotate(-90 197.9 112.5)">5</text>
<text x="248.8" y="111.5">B8</text>
<text x="248.9" y="109">A8</text>
<text x="168.9" y="115.3">45</text>
<text x="168.9" y="117.9">46</text>
<text x="229.6" y="118.2" transform="rotate(-90 229.6 118.2)">S1</text>
<text x="237.2" y="118.1" transform="rotate(-90 237.2 118.1)">A1</text>
<text x="168.9" y="120.4">47</text>
<text x="169.5" y="122.9">5</text>
<text x="169.5" y="125.5">6</text>
<text x="45" y="136.9">1</text>
<text x="62.8" y="136.9">3</text>
<text x="145.8" y="133.4" transform="rotate(-90 145.8 133.4)">49</text>
<text x="148.3" y="133.4" transform="rotate(-90 148.3 133.4)">22</text>
<text x="150.9" y="133.4" transform="rotate(-90 150.9 133.4)">32</text>
<text x="19.6" y="140.7">1</text>
<text x="51.8" y="142.9" transform="rotate(-90 51.8 142.9)">4</text>
<text x="55.6" y="142.9" transform="rotate(-90 55.6 142.9)">2</text>
<text x="23.9" y="145.5" transform="rotate(-90 23.9 145.5)">2</text>
</g>
<g font-size="1.8" fill="#0f0f0f">
<text x="96.5" y="44.1">SWD_NRST</text>
<text x="198.1" y="53">UART_TXC 2</text>
<text x="198.1" y="55.5">UART_RXC 3</text>
<text x="102.9" y="64.4">SMP</text>
<text x="118.1" y="64.4">SMPSLX 33</text>
<text x="172.7" y="64.4">UART_TX</text>
<text x="115.6" y="69.5">HSE_IN</text>
<text x="172.7" y="67">UART_RX</text>
<text x="115.6" y="72">HSE_OUT</text>
<text x="116.8" y="77.1">SMPSFB</text>
<text x="121.9" y="82.2">RF</text>
<text x="116.8" y="87.3">BOOT0</text>
<text x="175.1" y="87.3">USB_D-</text>
<text x="175.1" y="89.8">USB_D+</text>
<text x="254" y="86">USB_C1</text>
<text x="254" y="88.6">USB_C2</text>
<text x="116.3" y="100">LSE_OUT</text>
<text x="116.7" y="97.4">LSE_IN</text>
<text x="208.6" y="97.4">SWD_NRST</text>
<text x="256.5" y="98.7">USB_+D3</text>
<text x="256.5" y="96.2">USB_-D 1</text>
<text x="209.8" y="102.5">SWD_CLK</text>
<text x="209.8" y="107.6">SWD_TRC</text>
<text x="210.1" y="105.1">SWD_DIO</text>
<text x="44.4" y="130.5">RF-MATCH</text>
<text x="17.8" y="136.8">RF-ANT</text>
</g>
<g font-size="1.8" fill="#0000c2">
<text x="215.5" y="61.6">UART</text>
<text x="176.5" y="136.5">MicroController</text>
<text x="18.5" y="148.7">RF</text>
</g>
<g font-size="1.2" fill="#840000">
<text x="46.7" y="135.5">2.4GHz</text>
<text x="54.4" y="135.5">2.5GHz</text>
<text x="60" y="135.5">LPF</text>
</g>
<text font-size="1.1" fill="#0000c2" x="29.9" y="149.7">Debounce</text>
</svg>
